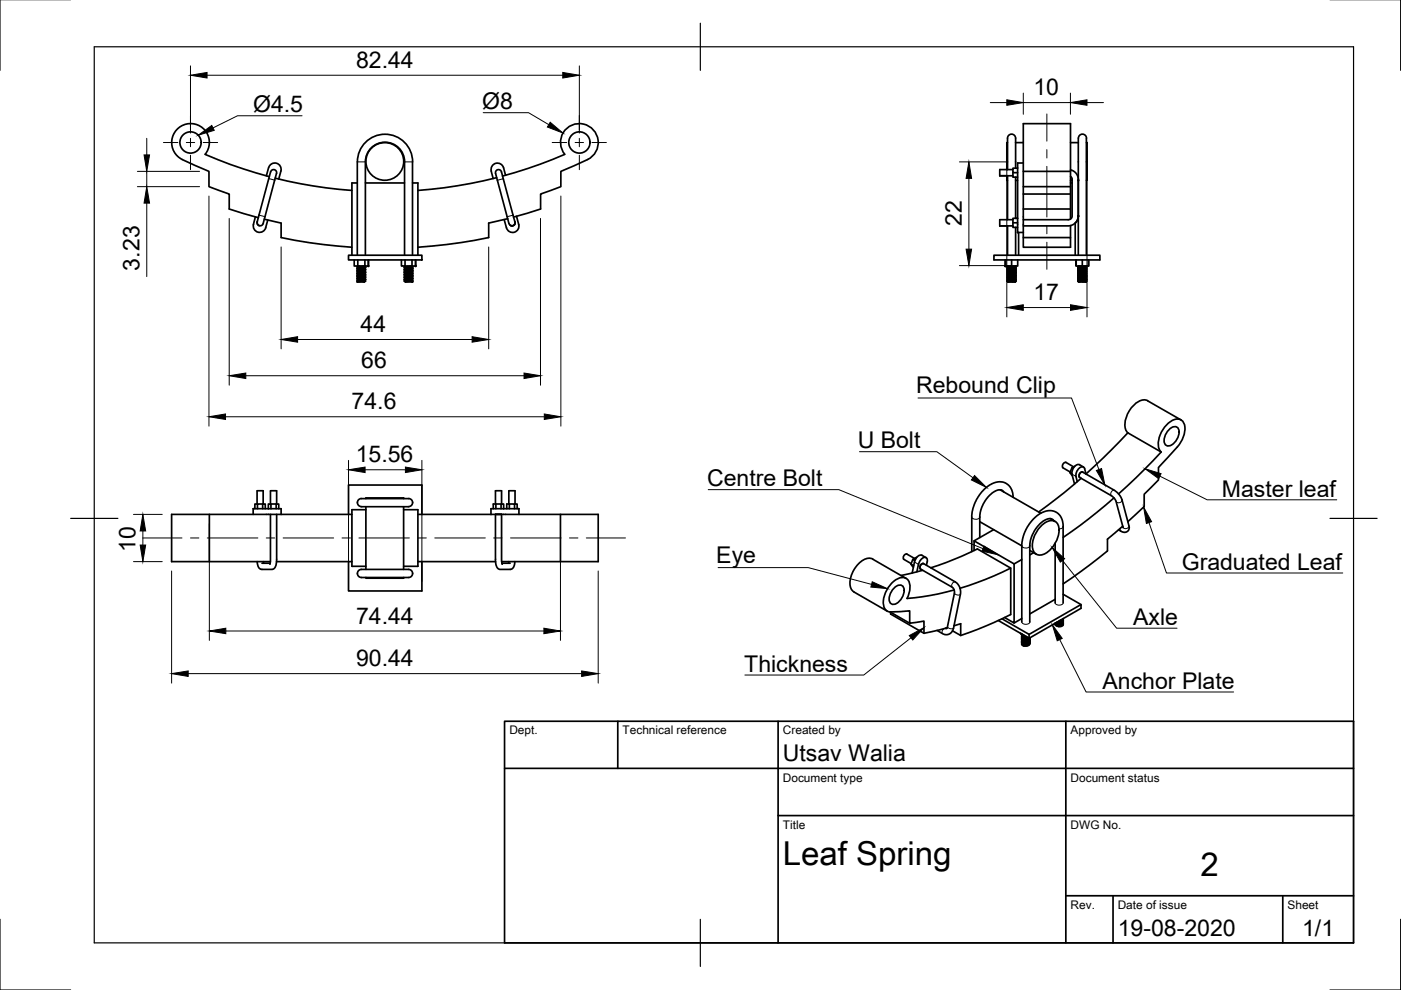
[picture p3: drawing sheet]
<svg xmlns="http://www.w3.org/2000/svg" width="297mm" height="210mm" viewBox="0 0 297 210" stroke-linecap="round" stroke-linejoin="round" font-family="sans-serif">
<!-- layer: Visible -->
<g fill="none" stroke="#000" stroke-width=".36">
<path d="M43.5 32.7a4 4 0 0 0-.9-5.8 4 4 0 0 0-5.7 1.3 4 4 0 0 0 1.8 5.6l5.6 2.5v3.3l4.3 1.5v3.2l6.2 1.9M43.5 32.7a94.1 94.1 0 0 0 13.6 4.8M56.9 35.6l-.4 1.7M57 35.6a1.34 1.34 0 0 1 1.6-1 1.34 1.34 0 0 1 1 1.7l-.5 1.7M57.4 36.4l-.4 1.5M57.4 36.4a.69 .69 0 0 1 1-.3 .69 .69 0 0 1 .1 1.1l-2.6 9.8a.74 .74 0 0 1-.9 .8 .74 .74 0 0 1-.4-1.2l2.4-8.7M58.4 37.8a95.6 95.6 0 0 0 16.2 2.6M75.8 38.8h-1.2v15.3M75.8 34.3v19.8M75.8 34.3a5.9 5.9 0 0 1 5.8-5.8 5.9 5.9 0 0 1 5.9 5.8M77.5 38.8h8.3M77.5 34.3v19.8"/>
<path d="M77.5 34.3a4.2 4.2 0 0 1 4.1-4.1 4.2 4.2 0 0 1 4.2 4.1M85.8 34.3v19.8M87.5 38.8h1.1v15.3M87.5 34.3v19.8M105.3 37.7a98.6 98.6 0 0 1-16.7 2.7M106.3 36.4a.68 .68 0 0 0-1-.3 .68 .68 0 0 0-.1 1l2.5 9.5a1.14 1.14 0 0 0 1 1.2 1.11 1.11 0 0 0 .2-1.5l-2.6-9.9M107.2 37.2l-.4-1.6a1.34 1.34 0 0 0-1.7-1 1.34 1.34 0 0 0-.9 1.7l.4 1.6M119.7 32.7a93.4 93.4 0 0 1-13.1 4.6M119.7 32.7a4 4 0 0 1 .9-5.8 4 4 0 0 1 5.7 1.3 4 4 0 0 1-1.7 5.6l-5.7 2.5v3.3l-4.3 1.5v3.2l-5.7 1.7M212 37.3h2.8M212 37.2h.1M213.5 37.3v.9h.1"/>
<path d="M213.6 30.2h-.1v5.8M213.6 37.3v9.3M214.8 36h-2.8v1.2M214.8 36.6v1h1M215.3 35.7v-4.9a3.6 3.6 0 0 0-.2-2.1 .91 .91 0 0 0-1.1-.1 .91 .91 0 0 0-.4 1.1v6.3M215.3 37.6v8.7h.5h-1v.9h1M215.3 38.2h.5M215.3 30.2h1.7M215.8 35.7h-1v.9h1M217 34.6h-1.2v14.7M217 36.3h10M217 39.6h10"/>
<path d="M227 37.4l.3 .5v8l-.3 .5-.4 .2h-9.6M227 36l1 .5 .6 1.1v8.2M227 38.8h.3M227 38.2h.3M227 30.2h1.6M228.6 29.3v24.8M228.6 29.3a.88 .88 0 0 1 1.1-.8 .88 .88 0 0 1 .6 1.2v24.4M230.3 30.2h.2v8h-.2M54.1 46l-.4 1.6a1.34 1.34 0 0 0 1 1.6 1.34 1.34 0 0 0 1.6-.9l.5-1.6M54.6 47v.5l.4 .4M56 46.5l3.6 .8v3.1a105.9 105.9 0 0 0 15 2M73.9 54.1h15.6v1h-15.6z"/>
<path d="M75.1 55.1v1.3h.8v-1.3M75.7 56.6h.1M75.7 56.9v.1M75.7 57.3h.1M75.7 57.6v.1M75.7 58h.1M75.7 58.3v.1M75.7 58.7h.1M75.7 59v.1M75.7 59.4h.1M75.7 59.7v.1M75.8 56.6l.1 .1"/>
<path d="M75.8 57l.1 .1M75.8 57.7l.1 .1M75.8 58l.1 .1M75.8 58.4l.1 .1M75.8 58.7l.1 .1M75.8 59.1l.1 .1M75.8 59.4l.1 .1M75.9 56.4h.1M75.9 56.7v.1M75.9 57.1h.1M75.9 57.4v.1M75.9 57.8v.1"/>
<path d="M75.9 58.1v.1M75.9 58.5v.1M75.9 58.8v.1M75.9 59.2v.1M75.9 59.5v.1M75.9 56.4l-.1 .2M75.9 56.8l-.1 .1M75.9 57.1l-.1 .2M75.9 57.5l-.1 .1M75.9 58.2l-.1 .1M75.9 58.5l-.1 .2M75.9 58.9l-.1 .1"/>
<path d="M75.9 59.2l-.1 .2M75.9 59.6l-.1 .1M76.2 56.4h-.3M77.3 56.9l-1.4 .2M77.3 57.3l-1.4 .1M77.3 59.7l-1.6 .1M77.3 56.6l-1.4 .1M77.3 57.6l-1.4 .2M77.3 58l-1.4 .1M77.3 58.3l-1.4 .2M77.3 58.7l-1.4 .1M77.3 59l-1.4 .2"/>
<path d="M77.3 59.4l-1.4 .1M77.3 59.7l-.3 .1M77.3 56.6l-1.4 .2M77.3 57l-1.4 .1M77.3 57.3l-1.4 .2M77.3 57.7l-1.5 .3M77.3 58l-1.3 .2M77.3 58.3l-1.3 .2M77.3 58.7l-1.4 .2M77.3 59.4l-1.4 .2M77.3 59.4l.2 .2-1.7 .1M77.3 56.9v.1"/>
<path d="M77.3 57.3h.1M77.3 57.6v.1M77.3 58h.1M77.3 58.7h.1M77.3 59.4h.1M77.3 56.6l.2 .1M77.3 57l.2 .1M77.3 57.3l.2 .1M77.3 57.7l.2 .1M77.3 58l.2 .1M77.3 58.4l.2 .1M77.3 58.7l.2 .1"/>
<path d="M77.3 59.1l.2 .1M77.4 55.1v1.3h-1.5M77.4 56.4l-1.6 .2M77.5 59.2l-1.7 .2M77.5 58.5l-1.7 .2M77.5 58.2l-1.7 .2M77.5 57.5l-1.7 .2M77.5 56.8l-1.7 .2M77.5 56.7l-1.7 .2M77.5 57.1l-1.7 .2M77.5 57.4l-1.7 .2M77.5 57.8l-1.7 .2"/>
<path d="M77.5 58.1l-1.7 .2M77.5 58.8l-1.7 .2M77.5 56.4l-.2 .2M77.5 59.6l-.2 .1M77.5 59.3l-.2 .1M77.5 58.9l-.2 .1M77.5 58.6l-.2 .1M77.5 58.2l-.2 .1M77.5 57.9l-.2 .1M77.5 57.5l-.2 .1M77.5 57.1l-.2 .2M77.5 56.8l-.2 .1"/>
<path d="M77.5 59.6l-1.7 .2M77.5 58.9l-1.7 .2M77.5 57.1l-1.7 .2 .1 .1M77.5 56.4l-1.7 .2M77.5 56.4h.1M77.5 56.7v.1M77.5 57.1h.1M77.5 57.4v.1M77.5 58.1v.1M77.5 58.5h.1M77.5 58.9h.1M77.5 59.2h.1"/>
<path d="M77.5 59.6h.1M78.1 55.1v1.3h-.7M85.1 55.1v1.3h.8v-1.3M85.7 56.4h.1M85.7 56.7v.1M85.7 57.1h.1M85.7 57.4v.1M85.7 57.8h.1M85.7 58.1v.1M85.7 58.5h.1M85.7 58.9h.1M85.7 59.2h.1"/>
<path d="M85.7 59.6h.1M85.7 56.4l.2 .2M85.7 56.8l.2 .2M85.7 57.1l.2 .2M85.7 57.5l.2 .2M85.7 58.2l.2 .1M85.7 59.3l.2 .1M85.7 59.6l.2 .1M85.9 56.4h-.2M85.9 59.7h1.6M85.9 58.3v.1M85.9 58.7h.1"/>
<path d="M87.2 56.4l-1.2 .2M87.3 57.2l-1.6 .2M87.3 57.5l-1.6 .3M87.3 57.9l-1.6 .2M87.3 58.2l-1.6 .3M87.3 58.6l-1.6 .2M87.3 56.5l-1.6 .2M87.3 56.8l-1.6 .3M87.3 58.9l-1.6 .3M87.3 59.3l-1.6 .2M87.3 59.6l-1.3 .2M87.3 58.9l.2 .1-1.8 .2"/>
<path d="M87.3 56.4v.1M87.3 56.7v.1M87.3 57.1l.2 .2M87.3 57.4l.2 .2M87.3 57.8l.2 .2M87.3 58.1l.2 .2M87.3 58.5l.2 .2M87.3 58.8v.1M87.3 59.2v.1M87.3 59.5v.1M87.3 56.4l.2 .2M87.3 56.8l.2 .1"/>
<path d="M87.3 59.3l.2 .1M87.3 59.6l.2 .1M87.4 55.1v1.3h-1.5M87.5 56.6l-1.8 .1M87.5 57.3l-1.8 .1M87.5 59.7l-.3 .1M87.5 56.6l-1.5 .3M87.5 57l-1.5 .3M87.5 57.3l-1.5 .3M87.5 57.7l-1.5 .3M87.5 58l-1.6 .3M87.5 58.4l-1.6 .3"/>
<path d="M87.5 58.7l-1.6 .4-.2-.2M87.5 59.1l-1.5 .3M87.5 59.4l-1.5 .3M87.5 59.4l-1.8 .2M87.5 59.1l-1.7 .2M87.5 58.7l-1.8 .2M87.5 58.4l-1.8 .1 .2 .2M87.5 58l-1.7 .2M87.5 57.7l-1.8 .1 .2 .2M87.5 57.3l-1.7 .2M87.5 57l-1.8 .1M87.5 56.6l-1.7 .2"/>
<path d="M87.5 56.9l-1.8 .2M87.5 57.6l-1.8 .2M87.5 58l-1.8 .1M87.5 58.3l-1.8 .2M87.5 56.6h.1M87.5 56.9v.1M87.5 57.6v.1M87.5 58h.1M87.5 58.3v.1M87.5 58.7h.1M87.5 59v.1M87.5 59.4h.1"/>
<path d="M88.1 55.1v1.3h-.7M106.9 46.6l.5 1.7M107.6 46.4l-4 .9v3.1a105.9 105.9 0 0 1-15 2M108.4 47.9h.1M108.6 47.9h.1M109.2 47a.65 .65 0 0 1-.3 .8 .65 .65 0 0 1-.8-.1M109.2 47.4l-.2 .3M109.5 45.9l.5 1.7a1.34 1.34 0 0 1-1 1.6 1.34 1.34 0 0 1-1.6-.9M210.7 54.1h22.5v1h-22.5zM212 47.9h2.8M212 47.9h.1M213.6 56.5h.1"/>
<path d="M213.6 56.7h.1M213.6 56.8v.1M213.6 57v.1M213.6 57.2h.1M213.6 57.4h.1M213.6 57.5v.1M213.6 57.9h.1M213.6 58.1h.1M213.6 58.4v.1M213.6 58.6h.1M213.6 58.8h.1M213.6 58.9v.1"/>
<path d="M213.6 59.1v.1M213.6 59.3h.1M213.6 59.5h.1M213.6 59.6v.1M213.6 57.1l.2 .1h-.2M213.6 47.9v6.2M213.6 59.7h.1M213.6 56.9l.1 .1M213.6 57.2l.1 .1M213.6 57.6l.1 .1M213.6 57.9l.1 .1M213.6 58.3h.1"/>
<path d="M213.6 58.6l.1 .1M213.6 59h.1M213.6 59.3l.1 .1M213.6 56.7l.2 .1M213.6 57.4l.2 .1M213.6 57.8l.2 .1M213.6 58.1l.2 .1M213.6 58.5l.2 .1M213.6 58.8l.2 .1M213.6 59.2l.2 .1M213.6 59.5l.2 .1M213.7 56.4l.1 .1"/>
<path d="M213.7 56.4l-.1 .1M213.7 56.8h-.1M213.7 57.1l-.1 .1M213.7 57.5h-.1M213.7 57.8l-.1 .1M213.7 58.2h-.1M213.7 58.5l-.1 .1M213.7 58.9h-.1M213.7 59.2l-.1 .1M213.7 59.6h-.1M213.8 56.4l-.2 .1M213.8 56.8h-.2"/>
<path d="M213.8 57.1l-.2 .1M213.8 57.5h-.2M213.8 57.8l-.2 .1M213.8 58.2l-.2 .1M213.8 58.6h-.2M213.8 58.9h-.2M213.8 59.3h-.2M213.8 59.6h-.2M213.8 59.6l-.2 .1M213.8 58.9l-.2 .1M213.8 57.9h-.2M213.8 57.5l-.2 .1"/>
<path d="M213.8 56.8l-.2 .1M213.8 56.5l-.1 .1M213.8 59.6l-.1 .2h.2M213.8 57.9l-.2 .2M213.8 56.8v.1M213.8 57.5v.1M213.8 57.9h.1M213.8 58.2v.1M213.8 58.6h.1M213.8 58.9v.1M213.8 59.3h.1M213.8 56.5l-.2 .2"/>
<path d="M213.8 56.9l-.2 .1M213.8 57.2l-.2 .2M213.8 57.6l-.2 .1M213.8 58.3l-.2 .1M213.8 58.6l-.2 .2M213.8 59l-.2 .1M213.8 59.3l-.2 .2M213.9 59.8h1.3M214.2 56.4l-.4 .1M214.5 55.1v1.3h-1.3v-1.3v1.3M214.8 46.6h-2.8v1.3M214.8 47.2v1h1"/>
<path d="M214.9 56.4l-1.1 .1M215.1 56.7l-1.3 .1M215.1 57l-1.3 .2M215.1 57.4l-1.3 .1M215.1 57.7l-1.3 .2M215.1 59.5l-1.3 .1M215.1 58.1l-1.3 .1M215.1 58.4l-1.3 .2M215.1 58.8l-1.3 .1M215.1 59.1l-1.3 .2M215.1 59.5l.2-.2-1.7 .2M215.1 59.1l.2-.1-1.7 .2"/>
<path d="M215.1 58.8l.2-.2-1.7 .2M215.1 58.4l.2-.1-1.7 .2M215.1 57.7l.2-.1-1.7 .2M215.1 57l.2-.1-1.7 .2M215.1 56.7l-1.3 .2M215.1 57.1l-1.3 .1M215.1 57.4l-1.3 .2M215.1 57.8l-1.3 .1M215.1 58.1l-1.3 .2M215.1 58.5l-1.3 .1M215.1 58.8l-1.3 .2M215.1 59.2l-1.3 .1"/>
<path d="M215.1 59.5l-1.3 .2M215.1 56.7l.2 .1-1.7 .2M215.1 57.1l.2 .1-1.7 .2M215.1 57.4l.2 .1-1.7 .3M215.1 57.8l.2 .1-1.7 .2M215.1 58.1l.2 .1-1.7 .2M215.1 58.5l.2 .1-1.7 .2M215.1 58.8l.2 .1-1.7 .2M215.1 59.2l.2 .1-1.7 .2M215.1 59.5l.2 .1-1.4 .2M215.1 57v.1M215.1 57.7v.1"/>
<path d="M215.1 58.1h.1M215.1 58.4v.1M215.1 58.8h.1M215.1 59.1v.1M215.1 59.5h.1M215.2 59.5v.1M215.2 59.2h.1M215.2 58.5h.1M215.2 58.1v.1M215.2 57.8h.1M215.2 57.4v.1M215.2 57.1h.1"/>
<path d="M215.2 56.7v.1M215.2 56.4l.1 .1M215.2 59.7v.1M215.2 56.6l.1 .1h-.2M215.2 57h-.1M215.2 57.3l.1 .1h-.2M215.2 57.7h.1l-.2 .1M215.2 58l.1 .1h-.2M215.2 58.3l.1 .1-.2 .1M215.2 58.7l.1 .1h-.2M215.2 59l-.1 .2M215.2 59.4l-.1 .1"/>
<path d="M215.3 56.4h-.1M215.3 56.5l-1.7 .2M215.3 56.6l-.2 .1M215.3 48.2v5.9M215.3 58.8l-.1 .1M215.3 59.7l-.1 .1M215.3 57.9l-.2 .2M215.3 57.2l-.2 .2M215.3 58.8h-.1M215.3 59.6l-.7 .2M215.3 57.9l-1.7 .2M215.3 57.2l-1.7 .2"/>
<path d="M215.3 56.5h.1M215.3 56.7h.1M215.3 56.8v.1M215.3 57v.1M215.3 57.4h.1M215.3 57.5v.1M215.3 57.7v.1M215.3 58.1h.1M215.3 58.2v.1M215.3 58.4v.1M215.3 58.6h.1M215.3 58.9v.1"/>
<path d="M215.3 59.1v.1M215.3 59.3h.1M215.3 59.5h.1M215.8 49.3h.2v4.8M215.8 49.3h1.2M215.8 55.1v1.3h-1.3M217 49.3v3.1h10v-2h-10M217 41.1h10M217 44.3h10M227 46.4v-20.2h-10v23.1M227 47.8v2.6M228.2 55.1v1.3v-1.3"/>
<path d="M228.6 56.5h.1M228.6 56.7h.1M228.6 56.8v.1M228.6 57v.1M228.6 57.2h.1M228.6 57.4h.1M228.6 57.5v.1M228.6 57.9h.1M228.6 58.1h.1M228.6 58.4v.1M228.6 58.6h.1M228.6 58.8h.1"/>
<path d="M228.6 58.9v.1M228.6 59.1v.1M228.6 59.3h.1M228.6 59.5h.1M228.6 59.6v.1M228.6 57.1l.2 .1h-.2M228.6 45.8a2.1 2.1 0 0 1-.6 1.5v6.8M228.6 45.8a2.13 2.13 0 0 1-2.1 2.1h-9.5M228.6 56.5h.2M228.6 56.7l.2 .1M228.6 57.4l.2 .1M228.6 57.8l.2 .1"/>
<path d="M228.6 58.1l.2 .1M228.6 58.5l.2 .1M228.6 58.8l.2 .1M228.6 59.2l.2 .1M228.6 59.5l.2 .1M228.6 59.7h.1M228.6 56.9l.1 .1M228.6 57.2l.1 .1M228.6 57.6l.1 .1M228.6 57.9l.1 .1M228.6 58.3h.1M228.6 58.6l.1 .1"/>
<path d="M228.6 59h.1M228.6 59.3l.1 .1M228.7 56.8h-.1M228.7 57.1l-.1 .1M228.7 57.5h-.1M228.7 57.8l-.1 .1M228.7 58.2h-.1M228.7 58.5l-.1 .1M228.7 58.9h-.1M228.7 59.2l-.1 .1M228.7 59.6h-.1M228.8 56.4l-.2 .1"/>
<path d="M228.8 56.8h-.2M228.8 57.1l-.2 .1M228.8 57.5h-.2M228.8 57.8l-.2 .1M228.8 58.2l-.2 .1M228.8 58.6h-.2M228.8 58.9h-.2M228.8 59.3h-.2M228.8 59.6h-.2M228.8 59.6l-.1 .2h.2M228.8 59.6l-.2 .1M228.8 58.9l-.2 .1"/>
<path d="M228.8 57.9h-.2M228.8 57.5l-.2 .1M228.8 56.8l-.2 .1M228.8 56.5l-.1 .1M228.8 56.8v.1M228.8 57.5v.1M228.8 57.9h.1M228.8 58.2v.1M228.8 58.6h.1M228.8 58.9v.1M228.8 59.3h.1M228.8 56.5l-.2 .2"/>
<path d="M228.8 56.9l-.2 .1M228.8 57.2l-.2 .2M228.8 57.6l-.2 .1M228.8 57.9l-.2 .2M228.8 58.3l-.2 .1M228.8 58.6l-.2 .2M228.8 59l-.2 .1M228.8 59.3l-.2 .2M228.9 59.8h1.3M229.2 56.4l-.4 .1M229.5 55.1v1.3h-1.3M230 56.4l-1.2 .1"/>
<path d="M230.1 57.4l-1.3 .1M230.1 56.7l-1.3 .1M230.1 57l-1.3 .2M230.1 58.1l-1.3 .1M230.1 58.4l-1.3 .2M230.1 58.8l-1.3 .1M230.1 59.1l-1.3 .2M230.1 59.5l-1.3 .1M230.1 56.7l-1.3 .2M230.1 57.1l-1.3 .1M230.1 57.4l-1.3 .2M230.1 57.8l-1.3 .1"/>
<path d="M230.1 58.1l-1.3 .2M230.1 58.5l-1.3 .1M230.1 58.8l-1.3 .2M230.1 59.2l-1.3 .1M230.1 59.5l-1.3 .2M230.1 58.1l.2 .1-1.7 .2M230.1 57v.1M230.1 57.4h.1M230.1 57.7v.1M230.1 58.1h.1M230.1 58.4v.1M230.1 58.8h.1"/>
<path d="M230.1 59.1v.1M230.1 59.5h.1M230.1 56.7l.2 .1M230.1 57.1l.2 .1M230.1 57.4l.2 .1M230.1 57.8l.2 .1M230.1 58.5l.2 .1M230.1 58.8l.2 .1M230.1 59.2l.2 .1M230.1 59.5l.2 .1M230.2 56.4l.1 .1M230.3 59.7l-.1 .1"/>
<path d="M230.3 57h-.2M230.3 57.7h.1l-.3 .1M230.3 56.6v.1M230.3 57.3v.1M230.3 58v.1M230.3 58.3v.1M230.3 58.7v.1M230.3 59v.1M230.3 59.4v.1M230.3 56.4h.1M230.3 57.6l-1.5 .3M230.3 59.3l-1.7 .2"/>
<path d="M230.3 59l-1.7 .2M230.3 58.3l-1.7 .2M230.3 57.6l-1.7 .2M230.3 56.9l-1.7 .2M230.3 56.5l-1.7 .2M230.3 56.8l-1.7 .2M230.3 57.2l-1.7 .2M230.3 57.5l-1.7 .3M230.3 57.9l-1.7 .2M230.3 58.6l-1.7 .2M230.3 58.9l-1.7 .2M230.3 59.6l-1.4 .2"/>
<path d="M230.3 56.6l-.2 .1M230.3 59.2h-.1M230.3 58.5h-.1M230.3 57.8h-.1M230.3 56.7h-.1M230.3 56.7h-.2M230.3 57.4h-.2M230.3 58.1h-.2M230.3 58.4l-.2 .1M230.3 58.8h-.2M230.3 59.1l-.2 .1M230.3 59.5h-.2"/>
<path d="M230.3 59.3l-.2 .2M230.3 59l-.2 .1M230.3 58.6l-.2 .2M230.3 58.3l-.2 .1M230.3 57.9l-.2 .2M230.3 57.2l-.2 .2M230.3 56.9l-.2 .1M230.3 59.5v.1M230.3 59.2h.1M230.3 58.8v.1M230.3 58.5h.1M230.3 58.1v.1"/>
<path d="M230.3 57.8h.1M230.3 57.4v.1M230.3 57.1h.1M230.3 56.7v.1M230.4 59.7l-.8 .1M230.4 58.6l-1.8 .2M230.4 57.9l-1.8 .2M230.4 57.2l-1.8 .2M230.4 56.5l-1.8 .2M230.4 59.5h-.2M230.4 58.8h-.2M230.4 58.1h-.2"/>
<path d="M230.4 57.4h-.2M230.4 57.1h-.2M230.4 56.5h.1M230.4 56.7h.1M230.4 56.8v.1M230.4 57v.1M230.4 57.2h.1M230.4 57.4h.1M230.4 57.5v.1M230.4 57.7v.1M230.4 57.9h.1M230.4 58.1h.1"/>
<path d="M230.4 58.2v.1M230.4 58.4v.1M230.4 58.6h.1M230.4 58.8h.1M230.4 58.9v.1M230.4 59.1v.1M230.4 59.3h.1M230.4 59.5h.1M230.4 59.6v.1M230.8 55.1v1.3h-1.3M230.8 55.1v1.3M225.3 99.2l1.6 .9"/>
<path d="M227.5 99.3l-.2-.1-.4 1M227.6 99l-1.6-1a.75 .75 0 0 0-.6 1.2M227.8 98.9l-.5 .3M229.7 99l-.8-.5a1.65 1.65 0 0 0-1.6 2l.5 2.1M230 99.4l-.2-.3a1.46 1.46 0 0 0-1.7 1.6l.3 1.4M239.1 91.8l-5.3 5.3-3.5 3.4-.3-1.1M239.1 91.8l7.1 4-5.4 5.5-3.6 3.4M243.3 85l7.1 4M243.3 85a2.97 2.97 0 0 0-3.4 1.4 5.2 5.2 0 0 0-1.1 5l.3 .4M248 91a1.13 1.13 0 0 1 1.5-.4 1.13 1.13 0 0 1 .4 1.5 3 3 0 0 1-2.3 2.5 1.41 1.41 0 0 1-.6-2.2zM249.6 94.8l-4 4.3v2.7l-3 3v2.6l-3.5 3.2M249.6 94.7a5.5 5.5 0 0 0 1.5-4.8 1.64 1.64 0 0 0-2.6-.7 5.9 5.9 0 0 0-2.8 5.9l.5 .7"/>
<path d="M44.4 109.1v10M53.7 109.1v-1.2h5.9v1.2M54.5 104.1v2.8M54.5 104.1h1.3v2.8M54.6 106.9h-.6v1M55.5 119.4h1.8M55.7 107.9v-1h.5v1M55.7 106.9h-1.1v1M55.8 119.1l.1 .3M57.3 109.1v9.9l-.1 .6M57.3 106.9l.1-2.8 .6-.1 .7 .1v2.8M57.4 106.9h-.5v1"/>
<path d="M58.5 107.9v-1h.6v1M58.5 106.9h-1.1v1M58.6 119.1h16M58.7 109.1v9.7l-.3 1.3-.1 .3-.5 .3h-2.5l-.5-.5-.3-1.1M59.6 109.1h-23.2v10h20.9M59.6 109.1h15M73.9 119.1v6.2h15.6v-6.2M73.9 109.1v-6.3h15.6v6.3M76.6 107.4h10M76.6 105.7h10M76.6 105.7a.86 .86 0 0 0-.8 .9 .86 .86 0 0 0 .8 .8M77.6 105.7v-.1h8v.1"/>
<path d="M77.6 108.1h-3v12h3M77.6 107.4v13.3M85.6 108.1h3v12h-3M85.6 107.4v13.3M86.6 105.7a.86 .86 0 0 1 .9 .9 .86 .86 0 0 1-.9 .8M88.6 109.1h15.5M88.6 119.1h16.5M104.1 109.1h22.7v10h-20.4M104.1 109.1v-1.2h5.9v1.2M104.6 107.9v-1h.5v1M105.1 109.1h1.2M105.1 109.1v9.9l.2 1.2 .3 .4 .4 .1h2.5l.4-.5 .3-1.1"/>
<path d="M105.1 106.9v-2.8l.6-.1 .6 .1v2.8M105.1 106.9h1.1v1M106.2 106.9h.6v1M106.3 109.1v9.8l.2 .7M106.4 119.4h1.8M107.4 107.9v-1h.6v1M107.9 119.1l-.1 .3M107.9 104.1v2.8M107.9 104.1h1.3v2.8M108 106.9h1.1v1M109.1 106.9h.5v1M118.8 109.1v10"/>
<path d="M185 118.5l7.1 4.1M185 118.5a2.72 2.72 0 0 0-3 1.1 5.4 5.4 0 0 0-1.6 5.2l.6 .7M193.1 119.6l.6 .6M193.5 118.6l-.4 1 .6 .3M193.9 118.4l-1.6-.9a.75 .75 0 0 0-.7 1.1l1.6 .9M194.4 118.2l-.9 .4 .5 .3M196.3 118.2l-.8-.5a1.5 1.5 0 0 0-1.6 1.4l-.5 2.4M196.4 119.9l.2-1.2-.1-.3a1.14 1.14 0 0 0-1.6 .8l-.5 2M206.5 116.7v-2l8.5 4.9M207.7 110.6l8.9 5.1M210.7 112.3l-4.2 2.4M212 103.9l8.7 4.9"/>
<path d="M212.8 104.3l-.6-.4-1.3 .3-1.5 1.2-.8 1.3-.6 1.3-.2 1.2-.1 4.8M214.8 105.4l-.2-1.2-.5-1-.9-.8-1.1-.3-1.2 .2-1.1 .5-1.1 .9-1 1.2-1 1.6-.6 2.1-.1 8.4M215 119.6v12.5l-2-1.2M216.6 118.6l-1.6 1M218.3 116.7l1.4 .8M219.2 117.2l-.9 .5M220.6 111.6a2.54 2.54 0 0 1 3.3-.9 3.5 3.5 0 0 1 .2 3.8 5.1 5.1 0 0 1-3.6 3.2 1.67 1.67 0 0 1-1.6-2 6.3 6.3 0 0 1 1.7-4.1zM222.7 110l1 .6M223.4 110.4l-.6-.4h-.6l-1.5 .8-1.4 1.8-.9 2.1-.1 17.2M223.7 115.2v12.6M227.2 100.4l-.3-.2 .5 .6M228.9 101.2l6.9 4 .4 .4 .4 .7 1.5 5.6"/>
<path d="M229.2 101.4l-3.5 3-5.5 4.2M229.5 100.1l6.8 3.9 1.2 1.1 .3 .7 1.6 6.1-.2 .6-.6 .4-.6-.1-.8-.5M229.5 100.1a.75 .75 0 0 0-.6 1.1M236.2 105.6l-5.4 4.4-5.4 4M238 111.6l-3.2 2.7v2.5l-3.7 3-5.7 4M76 121a6.2 6.2 0 0 1 3.1-.3h6.1a3.4 3.4 0 0 1 2 .3 1.01 1.01 0 0 1-.1 1.2 1.01 1.01 0 0 1-1.2 .2h-7.8a3.3 3.3 0 0 1-2.1-.2 .86 .86 0 0 1 0-1.2zM77.6 122.4v.2h8v-.2M181 125.5l7.1 4.1M188.7 129.7l4.2 2.4M188.8 129.8v.4l7.1 4.1M189.7 124.6a1.13 1.13 0 0 1 1.5-.5 1.13 1.13 0 0 1 .4 1.6 3 3 0 0 1-2.3 2.4 1.41 1.41 0 0 1-.6-2.1zM195.6 120.9l-4.6 1.1"/>
<path d="M197.3 120.4l4.9-1.8 5-2.2 7.1 4.1v9.8l-5.3 2.5-5.3 1.9-1.7-1M200.5 133.2l.2 .1 .2-.3 1.5-7.2-.1-.8-.4-.5-6.7-3.9a.75 .75 0 0 1 .6-1.1l6.8 3.9 .7 .8 .3 .9v.8l-1.7 7.9-.5 .6-.9 .2-1.8-.9M200.8 133.1l-4.9 1.2M202.2 132.7l1.5-.5v2.5M202.3 125.1l-5.1 1.2-4.9 .6a3.4 3.4 0 0 0-.1-4.3 2.7 2.7 0 0 0-3.2 1.1 5.7 5.7 0 0 0-1.6 4.9 1.47 1.47 0 0 0 1.5 1.2l4-.3v2.6l3-.4v2.6M211.7 131.6l6.5 3.7 11-6.3v-.8l-11 6.3M212.4 131.2l5.8 3.3v.8l-.3 .2h-.8l-.3-.1-.2-.3M214.3 120.5l-5.4 2.4-5.4 1.8M216.4 134.3h.1M216.4 134.4h.2M216.6 134.8l.1 .2 .4 .2h.8l-.4 .1-.5-.1M216.6 134.5l.3 .4 .7 .1"/>
<path d="M216.6 134.5l.3 .3 .6 .1M216.6 134.5h.1M216.6 131.1l-1.6 1M216.7 136.4l-.1 .1M216.7 135.2v.4l.6 .2 .6-.1 .5-.5v.2l-.4 .3-.4 .1-.7-.1-.3-.3M216.7 134.7v.3l.3 .2 .9-.1M216.7 134.5l.3 .1M216.8 134.5l-.1 .2M216.8 134.8l-.2 .3 .4 .3 .7 .1 .4-.2M216.8 135.1l-.1 .1M216.8 135.7l-.1 .4 .6 .3 .8-.2 .2-.2v-.3M216.8 135.1h.1"/>
<path d="M216.8 135.7h.1M216.9 134.8h-.1M217 134.6l.1 .1M217 134.9l.6 .1M217 136.3l.4 .2 .5-.2M217.1 134.7l-.2 .1M217.1 135l-.2 .1M217.1 135.3l-.2 .1M217.1 135.5l-.2 .1M217.1 135.8l-.2 .1M217.7 135.5l.3 .2M217.7 135.3l.3 .1"/>
<path d="M217.7 135.8l.3 .1M217.9 135.5l-.3 .1-.6-.1M217.9 135.7l-.4 .2-.5-.1M217.9 136l-.3 .2-.6-.1M217.9 136.6l-.3 .1-.6-.1M218.1 135.4h.1M218.1 135.7l.1 .1M218.1 136l.1 .1M218.1 135.5h.1M218.2 135.5l.1 .2M218.2 135.8l.2 .3-.2 .3-.6 .2-.8-.1-.2-.3 .2-.3M218.2 136.1v.5l-.6 .3h-.7l-.3-.4"/>
<path d="M218.3 135.3l.1 .3-.2 .2-.8 .3-.7-.3-.1-.2 .3-.2M218.4 136.4l-.2 .4-.7 .2-.5-.1-.4-.4M218.4 136.1l-.2 .4-.5 .2-.9-.1-.2-.4M218.4 135.8l-.2 .4-.6 .2-.7-.1-.3-.4M218.4 135.5l-.2 .4-.6 .2h-.7l-.3-.4M218.4 135.5h.1M218.4 136.1h.1M223.7 132.3h.1M223.7 127.1l-5.4 3.1M224.1 132.7l.2 .1M224.6 131.6l.5-.1 .3-.3-.2 .5-1 .1M225 131.5l-.4 .1"/>
<path d="M225 132.1l-.3 .1-.7-.1M225 132.4l-.4 .1-.6-.1M225 132.7l-.7 .1M225.4 131.2l-.7 .4M225.4 127.8v-16.7l-.4-1.4-.6-.8-.9-.5-1.3-.1-1.5 .5-1.6 1.2-1.3 1.8-1 2.5-.2 1.1v16.5M225.4 132.3v.3l-.3 .2h-.8M225.4 131.8l-.1 .3-.5 .3h-.6l-.5-.2 .4 .2 .7 .1 .4-.2 .2-.4M225.4 131.5v.3l-.3 .2-.5 .2-.7-.2M225.4 132l-.1 .5-.7 .2-.7-.1-.2-.4M225.4 126l3.8 2.2M225.4 132.2l-.3 .4-.5 .2-.7-.1-.2-.4M225.4 131.6l-.1 .3-.4 .3-1-.1"/>
<path d="M225.4 131.3l-.1 .3-.3 .2-.8 .1 .8-.1M225.4 131.6h.1"/>
<circle cx="40.4" cy="30.2" r="2.25"/>
<circle cx="81.6" cy="34.2" r="4"/>
<circle cx="122.8" cy="30.2" r="2.25"/>
</g>
<!-- layer: Visible Narrow -->
<g fill="none" stroke="#000" stroke-width=".21">
<path d="M57 37.9l1.2 .3M75.8 34.3h1.7M85.8 34.3h1.7M106.7 37.9l-1.2 .3M54.9 45.6l1.3 .4M108.8 45.6l-1.3 .4M193.9 119.2l.8 .4M207.8 109.6a.99 .99 0 0 1-1.8 0M218.4 115.7a.99 .99 0 0 1-1.8 0M225.4 111.6l-.2 .4-.7 .1M227.3 100.5l.8 .5M236.3 103.9a.75 .75 0 0 0-.7 1.2"/>
<path d="M237.6 112v.6M237.9 106a.69 .69 0 0 1-.5 .6 .69 .69 0 0 1-.8-.3M239.4 111.4a.69 .69 0 0 1-.6 .7 .69 .69 0 0 1-.7-.3M200.1 133.3l-.3 .6 .1 .4M200.5 133.2h.1M200.9 132.9a.92 .92 0 0 0 1.3 .3M202.4 125.8a.92 .92 0 0 0 1.2 .2M202.5 123.4a.75 .75 0 0 0-.6 1.1M216.6 131.9a.99 .99 0 0 0 1.8 0M223.7 127.8a.99 .99 0 0 0 1.7 0"/>
</g>
<!-- layer: Visible -->
<g fill="#000" stroke="#000" stroke-width=".21">
<circle cx="228.6" cy="38.2" r=".17"/>
<circle cx="78.1" cy="56.4" r=".17"/>
<circle cx="88.1" cy="56.4" r=".17"/>
<circle cx="213.2" cy="56.4" r=".17"/>
<circle cx="228.6" cy="45.8" r=".17"/>
</g>
<!-- layer: Border -->
<path d="M0 -.1v15M297 -.1v15M20 9.9h267v190h-267zM148.5 4.9v10M15 109.9h10M282 109.9h10M0 194.9v15h15M148.5 194.9v10M297 194.9v15h-15" fill="none" stroke="#000" stroke-width=".25"/>
<!-- layer: TitleBlock -->
<path d="M107 152.9h180v47h-180zM131 152.9v10M165 152.9v47M226 152.9v47M107 162.9h180M165 172.9h122M226 189.9h61M236 189.9v10M272 189.9v10" fill="none" stroke="#000" stroke-width=".36"/>
<!-- layer: Annotations -->
<path d="M42 28.7l2.9-2.1 .5 1zM116.6 25.9l2.8 2.3-3.3-1.3zM232.5 99.8l1.1-.5 .7 3.5zM206.6 100.8l2.5 2.5-3.1-1.5zM208.6 115.8l3 1.8-3.4-.7zM223.1 116.1l2.6 2.4-.9 .7zM242.5 107.5l1.7 3.1-1.1 .4zM242.8 99.4l3.4 1-.5 1.1zM184.9 123.4l3.3 1.4-3.6-.3zM192.8 134.8l3.1-1.7-2.4 2.6zM223.1 132.5l2.1 2.9-1 .5z" fill="#000" stroke="#000" stroke-width=".21"/>
<path d="M64.1 24.5h-13.7l-5.3 2.6M102.4 23.9h9.7l4.3 2.5M182.2 95.8h16.4l7.7 5.5M194.6 84.4h32.6l5.8 15.2M150.2 103.8h27.6l30.6 12.5M225.3 118.8l11.4 14.4h12.9M243.6 110.8l3.7 10.7h37.4M245.9 101l10 5h27.5M152.3 120.3h19.1l13.4 3.6M193.1 135.2l-10 7.9h-25.2M224.7 135.6l5.6 11.1h31.3" fill="none" stroke="#000" stroke-width=".21"/>
<!-- layer: Dimensions -->
<g fill="none" stroke="#000" stroke-width=".21">
<path d="M40.4 14v14.2M43.9 16h75.4M122.8 14v14.2M217 19.7v4.5M226.9 19.7v4.5M29.1 39.6h13.2M29.1 36.3h13.2M31.1 29.3v3.5M31.1 36.3v3.3M203.4 34.3h9.9M205.4 37.8v15M210 21.8h3.5"/>
<path d="M213.5 32.2v35M217 21.8h9.9M230.5 21.8h3.5M230.5 32.2v35M31.1 43.1v15.5M44.3 41.6v48.8M48.6 46.3v35.4M59.6 52.4v21.6M103.6 52.4v21.6M114.6 46.3v35.4M118.9 41.6v48.8M203.4 56.3h9.9"/>
<path d="M52.1 79.7h59M63.1 72h37M217 65.2h10M47.8 88.4h67.6M73.9 97.6v25.7M77.4 99.6h8.6M89.5 97.6v25.7M28.3 119.1h6.1M28.3 109.1h6.1M30.3 112.6v3M44.4 111.1v24.7M118.8 111.1v24.7"/>
<path d="M36.4 121.1v23.7M47.9 133.8h67.4M126.8 121.1v23.7M39.9 142.8h83.4"/>
</g>
<g fill="#000" stroke="#000" stroke-width=".21">
<path d="M40.4 16l3.5-.6v1.1zM119.3 15.4l3.5 .6-3.5 .5zM30.5 32.8h1.2l-.6 3.5zM205.4 34.3l.6 3.5h-1.2zM213.5 21.2l3.5 .6-3.5 .5zM226.9 21.8l3.6-.6v1.1zM31.1 39.6l.6 3.5h-1.2zM204.8 52.8h1.2l-.6 3.5zM48.6 79.7l3.5-.6v1.2zM59.6 72l3.5-.6v1.2zM100.1 71.4l3.5 .6-3.5 .6zM111.1 79.1l3.5 .6-3.5 .6z"/>
<path d="M213.5 65.2l3.5-.6v1.2zM227 64.6l3.5 .6-3.5 .6zM44.3 88.4l3.5-.6v1.1zM73.9 99.6l3.5-.6v1.2zM86 99l3.5 .6-3.5 .6zM115.4 87.8l3.5 .6-3.5 .5zM29.7 115.6h1.2l-.6 3.5zM30.3 109.1l.6 3.5h-1.2zM44.4 133.8l3.5-.6v1.2zM115.3 133.2l3.5 .6-3.5 .6zM36.4 142.8l3.5-.5v1.1zM123.3 142.3l3.5 .5-3.5 .6z"/>
</g>
<!-- layer: Center Lines -->
<g fill="none" stroke="#000" stroke-width=".21">
<path d="M34.6 30.2h3.1M39.5 30.2h1.8M40.4 24.5v3.1M40.4 29.3v1.8M40.4 32.9v3.1M43.1 30.2h3M117.1 30.2h3M121.9 30.2h1.8M122.8 24.5v3.1M122.8 29.3v1.8M122.8 32.9v3.1M125.5 30.2h3.1"/>
<path d="M222 24.2v5.7M222 31.7v1.8M222 35.3v10.7M222 47.8v1.8M222 51.4v5.7M30.3 114.1h8.3M40.4 114.1h1.8M43.9 114.1h10.8M56.5 114.1h1.7M60 114.1h10.7M72.5 114.1h1.8M76.1 114.1h10.7"/>
<path d="M88.6 114.1h1.8M92.2 114.1h10.7M104.7 114.1h1.7M108.2 114.1h10.8M120.7 114.1h1.8M124.3 114.1h8.3"/>
</g>
<g font-size="7">
<text x="166" y="183.4">Leaf Spring</text>
<text x="254.5" y="185.8">2</text>
</g>
<g font-size="4.9">
<text x="75.5" y="14.4">82.44</text>
<text x="53.7" y="23.8">Ø4.5</text>
<text x="102.3" y="23.2">Ø8</text>
<text x="219.1" y="20.2">10</text>
<text x="203.9" y="48" transform="rotate(-90 203.9 48)">22</text>
<text x="29.6" y="57.4" transform="rotate(-90 29.6 57.4)">3.23</text>
<text x="219.1" y="63.7">17</text>
<text x="76.5" y="70.5">44</text>
<text x="76.6" y="78.1">66</text>
<text x="194.2" y="83.4">Rebound Clip</text>
<text x="74.5" y="86.8">74.6</text>
<text x="181.8" y="95.1">U Bolt</text>
<text x="75.4" y="98.1">15.56</text>
<text x="149.9" y="103.1">Centre Bolt</text>
<text x="259.1" y="105.3">Master leaf</text>
<text x="28.7" y="116.9" transform="rotate(-90 28.7 116.9)">10</text>
<text x="151.9" y="119.3">Eye</text>
<text x="250.5" y="120.8">Graduated Leaf</text>
<text x="75.5" y="132.3">74.44</text>
<text x="240.2" y="132.5">Axle</text>
<text x="75.5" y="141.3">90.44</text>
<text x="157.8" y="142.4">Thickness</text>
<text x="233.8" y="146">Anchor Plate</text>
<text x="166" y="161.4">Utsav Walia</text>
<text x="237" y="198.4">19-08-2020</text>
<text x="276.1" y="198.5">1/1</text>
</g>
<g font-size="2.5">
<text x="108" y="155.7">Dept.</text>
<text x="132" y="155.7">Technical reference</text>
<text x="166" y="155.7">Created by</text>
<text x="227" y="155.7">Approved by</text>
<text x="166" y="165.7">Document type</text>
<text x="227" y="165.7">Document status</text>
<text x="166" y="175.7">Title</text>
<text x="227" y="175.7">DWG No.</text>
<text x="227" y="192.7">Rev.</text>
<text x="237" y="192.7">Date of issue</text>
<text x="273" y="192.7">Sheet</text>
</g>
</svg>
